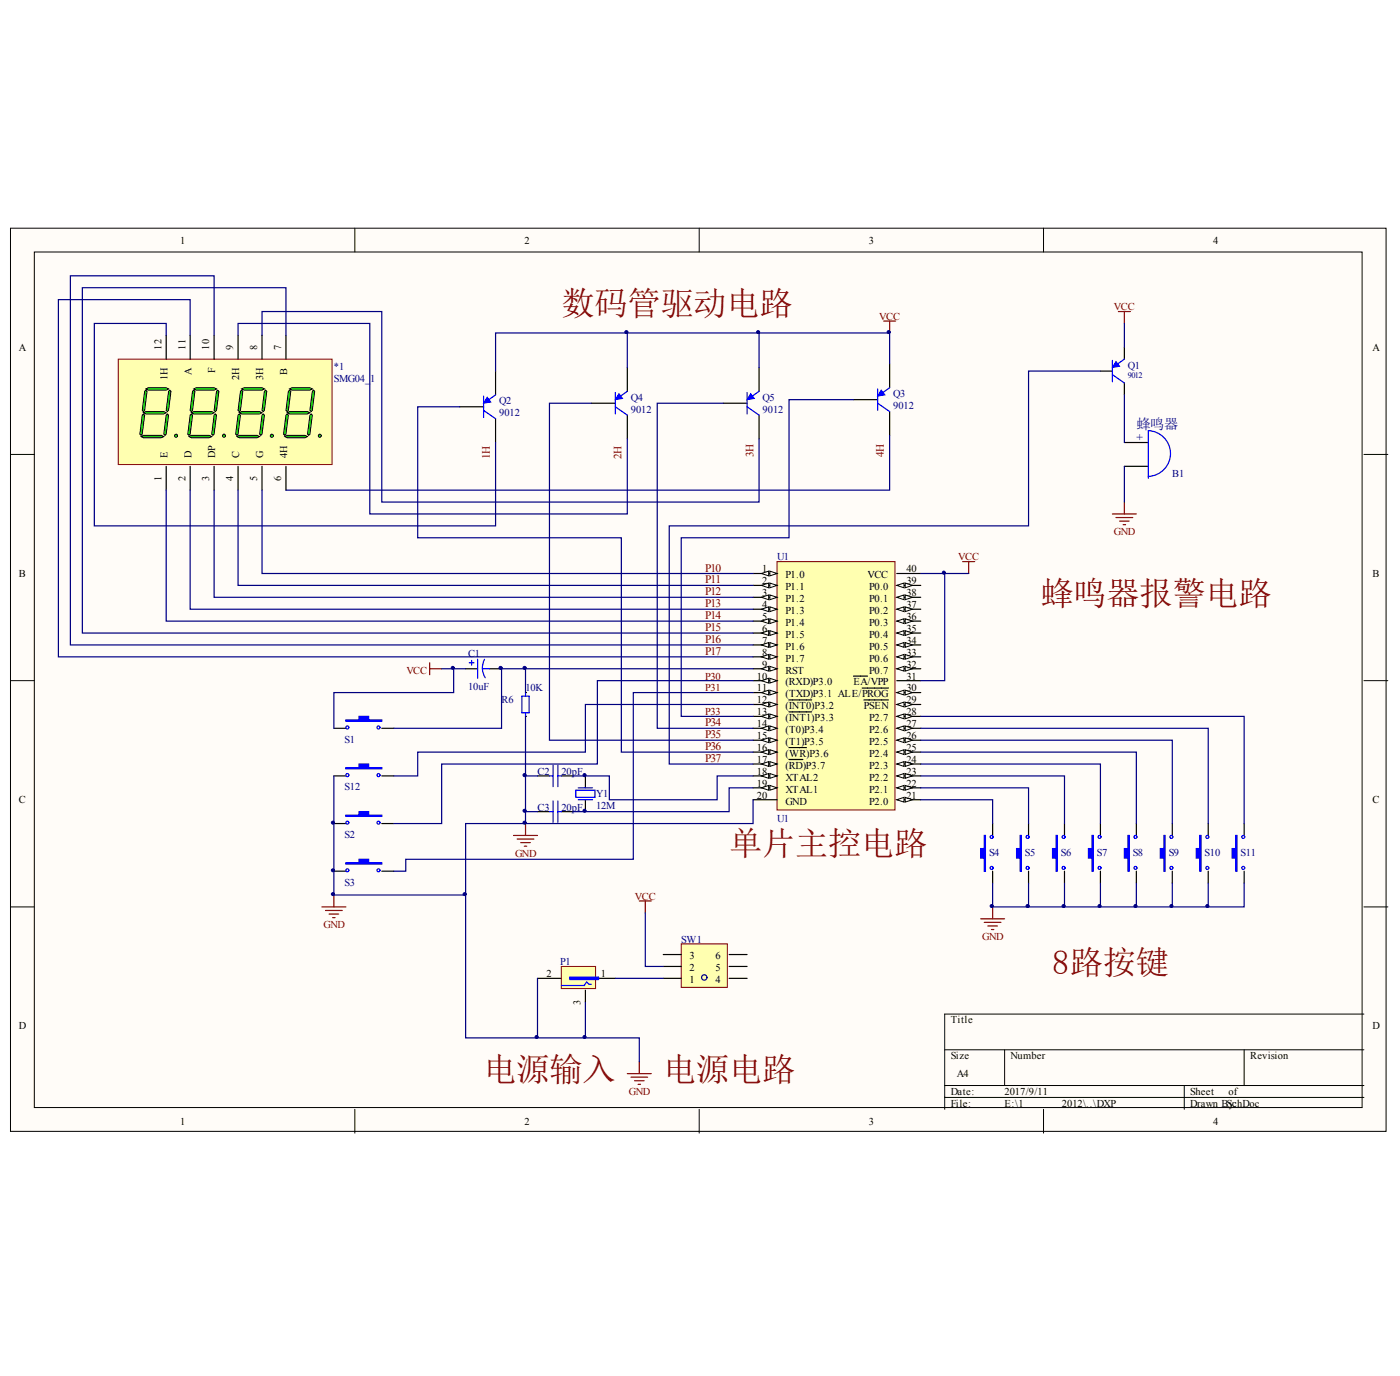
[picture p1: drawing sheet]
<svg xmlns="http://www.w3.org/2000/svg" width="100mm" height="98mm" viewBox="0 0 100 98" stroke-linecap="round" stroke-linejoin="round" font-family="sans-serif">
<g fill="#fffcf8" stroke="#000" stroke-width=".07">
<path d="M.7 16.3h98.1v64.3h-98.1z"/>
<path d="M2.4 18h94.7v60.9h-94.7z"/>
</g>
<g fill="none" stroke="#000" stroke-width=".07">
<path d="M25.3 16.3v1.7M49.9 16.3v1.7M74.4 16.3v1.7M.7 32.4h1.8M97.3 32.4h1.7M.7 48.5h1.8M97.3 48.5h1.7M.7 64.6h1.8M25.3 79.1v1.7M49.9 79.1v1.7M67.4 74.8h29.9M67.4 77.4h29.9"/>
<path d="M67.4 78.2h29.9M71.6 74.8v2.6M74.4 79.1v1.7M84.5 77.4v1.7M88.7 74.8v2.6M97.3 64.6h1.7M97.3 72.3h-29.9v6.8"/>
</g>
<path d="M32.8 29h1.7M35.3 26.4v1.7M35.3 29.8v1.7M42.2 28.7h1.7M44.7 26.2v1.7M44.7 29.6v1.7M51.6 28.7h1.7M54.1 26.2v1.7M54.1 29.6v1.7M60.9 28.5h1.7M63.4 25.9v1.7M63.4 29.3v1.7" fill="none" stroke="#000" stroke-width=".09"/>
<path d="M34.5 28.2v1.6M34.5 29.2l.8 .6M35.3 28.1l-.6 .5M43.9 28v1.5M43.9 29l.8 .6M44.7 27.9l-.6 .4M53.3 28v1.5M53.3 29l.8 .6M54.1 27.9l-.6 .4M62.6 27.7v1.5M62.6 28.7l.8 .6M63.4 27.6l-.6 .5" fill="none" stroke="#00f" stroke-width=".09"/>
<g fill="#00f" stroke="#00f" stroke-width=".07">
<path d="M34.7 28.3l.3 .4h-.5z"/>
<path d="M44.1 28.1l.3 .3-.5 .1z"/>
<path d="M53.5 28.1l.3 .3-.5 .1z"/>
<path d="M62.8 27.8l.3 .3-.5 .1z"/>
</g>
<path d="M63 22.9h.9M63.4 22.9v.8" fill="none" stroke="#800000" stroke-width=".09"/>
<path d="M44.7 26.2v-2.5h-9.4v2.7M44.7 23.7h9.4" fill="none" stroke="#000080" stroke-width=".09"/>
<path d="M55.4 40h8.4v17.7h-8.4z" fill="#ffffb0" stroke="#800000" stroke-width=".07"/>
<path d="M53.7 40.9h1.7" fill="none" stroke="#000" stroke-width=".09"/>
<g fill="#fffcf8" stroke="#000" stroke-width=".07">
<path d="M54.9 40.7l.5 .2-.5 .1z"/>
<path d="M54.3 40.9l.5-.2v.3z"/>
</g>
<path d="M53.7 41.7h1.7" fill="none" stroke="#000" stroke-width=".09"/>
<g fill="#fffcf8" stroke="#000" stroke-width=".07">
<path d="M54.9 41.6l.5 .1-.5 .2z"/>
<path d="M54.3 41.7l.5-.1v.3z"/>
</g>
<path d="M53.7 42.6h1.7" fill="none" stroke="#000" stroke-width=".09"/>
<g fill="#fffcf8" stroke="#000" stroke-width=".07">
<path d="M54.9 42.4l.5 .2-.5 .1z"/>
<path d="M54.3 42.6l.5-.2v.3z"/>
</g>
<path d="M53.7 43.4h1.7" fill="none" stroke="#000" stroke-width=".09"/>
<g fill="#fffcf8" stroke="#000" stroke-width=".07">
<path d="M54.9 43.3l.5 .1-.5 .2z"/>
<path d="M54.3 43.4l.5-.1v.3z"/>
</g>
<path d="M53.7 44.3h1.7" fill="none" stroke="#000" stroke-width=".09"/>
<g fill="#fffcf8" stroke="#000" stroke-width=".07">
<path d="M54.9 44.1l.5 .2-.5 .1z"/>
<path d="M54.3 44.3l.5-.2v.3z"/>
</g>
<path d="M53.7 45.1h1.7" fill="none" stroke="#000" stroke-width=".09"/>
<g fill="#fffcf8" stroke="#000" stroke-width=".07">
<path d="M54.9 44.9l.5 .2-.5 .2z"/>
<path d="M54.3 45.1l.5-.2v.4z"/>
</g>
<path d="M53.7 46h1.7" fill="none" stroke="#000" stroke-width=".09"/>
<g fill="#fffcf8" stroke="#000" stroke-width=".07">
<path d="M54.9 45.8l.5 .2-.5 .1z"/>
<path d="M54.3 46l.5-.2v.3z"/>
</g>
<path d="M53.7 46.8h1.7" fill="none" stroke="#000" stroke-width=".09"/>
<g fill="#fffcf8" stroke="#000" stroke-width=".07">
<path d="M54.9 46.6l.5 .2-.5 .2z"/>
<path d="M54.3 46.8l.5-.2v.4z"/>
</g>
<path d="M53.7 47.7h1.7" fill="none" stroke="#000" stroke-width=".09"/>
<g fill="#fffcf8" stroke="#000" stroke-width=".07">
<path d="M54.9 47.5l.5 .2-.5 .1z"/>
<path d="M54.3 47.7l.5-.2v.3z"/>
</g>
<path d="M53.7 48.5h1.7" fill="none" stroke="#000" stroke-width=".09"/>
<g fill="#fffcf8" stroke="#000" stroke-width=".07">
<path d="M54.9 48.3l.5 .2-.5 .2z"/>
<path d="M54.3 48.5l.5-.2v.4z"/>
</g>
<path d="M53.7 49.4h1.7" fill="none" stroke="#000" stroke-width=".09"/>
<g fill="#fffcf8" stroke="#000" stroke-width=".07">
<path d="M54.9 49.2l.5 .2-.5 .1z"/>
<path d="M54.3 49.4l.5-.2v.3z"/>
</g>
<path d="M53.7 50.2h1.7" fill="none" stroke="#000" stroke-width=".09"/>
<g fill="#fffcf8" stroke="#000" stroke-width=".07">
<path d="M54.9 50l.5 .2-.5 .2z"/>
<path d="M54.3 50.2l.5-.2v.4z"/>
</g>
<path d="M53.7 51.1h1.7M56.3 49.9h1.6" fill="none" stroke="#000" stroke-width=".09"/>
<g fill="#fffcf8" stroke="#000" stroke-width=".07">
<path d="M54.9 50.9l.5 .2-.5 .1z"/>
<path d="M54.3 51.1l.5-.2v.3z"/>
</g>
<path d="M53.7 51.9h1.7M56.3 50.7h1.6" fill="none" stroke="#000" stroke-width=".09"/>
<g fill="#fffcf8" stroke="#000" stroke-width=".07">
<path d="M54.9 51.7l.5 .2-.5 .2z"/>
<path d="M54.3 51.9l.5-.2v.4z"/>
</g>
<path d="M53.7 52.8h1.7" fill="none" stroke="#000" stroke-width=".09"/>
<g fill="#fffcf8" stroke="#000" stroke-width=".07">
<path d="M54.9 52.6l.5 .2-.5 .1z"/>
<path d="M54.3 52.8l.5-.2v.3z"/>
</g>
<path d="M53.7 53.6h1.7" fill="none" stroke="#000" stroke-width=".09"/>
<g fill="#fffcf8" stroke="#000" stroke-width=".07">
<path d="M54.9 53.4l.5 .2-.5 .2z"/>
<path d="M54.3 53.6l.5-.2v.4z"/>
</g>
<path d="M53.7 54.5h1.7M56.3 53.3h1.2" fill="none" stroke="#000" stroke-width=".09"/>
<g fill="#fffcf8" stroke="#000" stroke-width=".07">
<path d="M54.9 54.3l.5 .2-.5 .1z"/>
<path d="M54.3 54.5l.5-.2v.3z"/>
</g>
<path d="M53.7 55.3h1.7M56.3 54.1h1" fill="none" stroke="#000" stroke-width=".09"/>
<g fill="#fffcf8" stroke="#000" stroke-width=".07">
<path d="M54.9 55.1l.5 .2-.5 .2z"/>
<path d="M54.3 55.3l.5-.2v.4z"/>
</g>
<path d="M53.7 56.2h1.7" fill="none" stroke="#000" stroke-width=".09"/>
<g fill="#fffcf8" stroke="#000" stroke-width=".07">
<path d="M54.9 56l.5 .2-.5 .1z"/>
<path d="M54.3 56.2l.5-.2v.3z"/>
</g>
<path d="M53.7 57h1.7M64 57h1.7" fill="none" stroke="#000" stroke-width=".09"/>
<g fill="#fffcf8" stroke="#000" stroke-width=".07">
<path d="M64 57l.5-.2v.4z"/>
<path d="M64.6 56.8l.5 .2-.5 .2z"/>
</g>
<path d="M64 56.2h1.7" fill="none" stroke="#000" stroke-width=".09"/>
<g fill="#fffcf8" stroke="#000" stroke-width=".07">
<path d="M64 56.2l.5-.2v.3z"/>
<path d="M64.6 56l.5 .2-.5 .1z"/>
</g>
<path d="M64 55.3h1.7" fill="none" stroke="#000" stroke-width=".09"/>
<g fill="#fffcf8" stroke="#000" stroke-width=".07">
<path d="M64 55.3l.5-.2v.4z"/>
<path d="M64.6 55.1l.5 .2-.5 .2z"/>
</g>
<path d="M64 54.5h1.7" fill="none" stroke="#000" stroke-width=".09"/>
<g fill="#fffcf8" stroke="#000" stroke-width=".07">
<path d="M64 54.5l.5-.2v.3z"/>
<path d="M64.6 54.3l.5 .2-.5 .1z"/>
</g>
<path d="M64 53.6h1.7" fill="none" stroke="#000" stroke-width=".09"/>
<g fill="#fffcf8" stroke="#000" stroke-width=".07">
<path d="M64 53.6l.5-.2v.4z"/>
<path d="M64.6 53.4l.5 .2-.5 .2z"/>
</g>
<path d="M64 52.8h1.7" fill="none" stroke="#000" stroke-width=".09"/>
<g fill="#fffcf8" stroke="#000" stroke-width=".07">
<path d="M64 52.8l.5-.2v.3z"/>
<path d="M64.6 52.6l.5 .2-.5 .1z"/>
</g>
<path d="M64 51.9h1.7" fill="none" stroke="#000" stroke-width=".09"/>
<g fill="#fffcf8" stroke="#000" stroke-width=".07">
<path d="M64 51.9l.5-.2v.4z"/>
<path d="M64.6 51.7l.5 .2-.5 .2z"/>
</g>
<path d="M64 51.1h1.7" fill="none" stroke="#000" stroke-width=".09"/>
<g fill="#fffcf8" stroke="#000" stroke-width=".07">
<path d="M64 51.1l.5-.2v.3z"/>
<path d="M64.6 50.9l.5 .2-.5 .1z"/>
</g>
<path d="M64 50.2h1.7" fill="none" stroke="#000" stroke-width=".09"/>
<g fill="#fffcf8" stroke="#000" stroke-width=".07">
<path d="M64 50.2l.5-.2v.4z"/>
<path d="M64.6 50l.5 .2-.5 .2z"/>
</g>
<path d="M61.6 49.9h1.8M64 49.4h1.7" fill="none" stroke="#000" stroke-width=".09"/>
<g fill="#fffcf8" stroke="#000" stroke-width=".07">
<path d="M64 49.4l.5-.2v.3z"/>
<path d="M64.6 49.2l.5 .2-.5 .1z"/>
</g>
<path d="M60.9 48.2h1M61.5 49h1.9M64 48.5h1.7M64 47.7h1.7" fill="none" stroke="#000" stroke-width=".09"/>
<g fill="#fffcf8" stroke="#000" stroke-width=".07">
<path d="M64 47.7l.5-.2v.3z"/>
<path d="M64.6 47.5l.5 .2-.5 .1z"/>
</g>
<path d="M64 46.8h1.7" fill="none" stroke="#000" stroke-width=".09"/>
<g fill="#fffcf8" stroke="#000" stroke-width=".07">
<path d="M64 46.8l.5-.2v.4z"/>
<path d="M64.6 46.6l.5 .2-.5 .2z"/>
</g>
<path d="M64 46h1.7" fill="none" stroke="#000" stroke-width=".09"/>
<g fill="#fffcf8" stroke="#000" stroke-width=".07">
<path d="M64 46l.5-.2v.3z"/>
<path d="M64.6 45.8l.5 .2-.5 .1z"/>
</g>
<path d="M64 45.1h1.7" fill="none" stroke="#000" stroke-width=".09"/>
<g fill="#fffcf8" stroke="#000" stroke-width=".07">
<path d="M64 45.1l.5-.2v.4z"/>
<path d="M64.6 44.9l.5 .2-.5 .2z"/>
</g>
<path d="M64 44.3h1.7" fill="none" stroke="#000" stroke-width=".09"/>
<g fill="#fffcf8" stroke="#000" stroke-width=".07">
<path d="M64 44.3l.5-.2v.3z"/>
<path d="M64.6 44.1l.5 .2-.5 .1z"/>
</g>
<path d="M64 43.4h1.7" fill="none" stroke="#000" stroke-width=".09"/>
<g fill="#fffcf8" stroke="#000" stroke-width=".07">
<path d="M64 43.4l.5-.1v.3z"/>
<path d="M64.6 43.3l.5 .1-.5 .2z"/>
</g>
<path d="M64 42.6h1.7" fill="none" stroke="#000" stroke-width=".09"/>
<g fill="#fffcf8" stroke="#000" stroke-width=".07">
<path d="M64 42.6l.5-.2v.3z"/>
<path d="M64.6 42.4l.5 .2-.5 .1z"/>
</g>
<path d="M64 41.7h1.7" fill="none" stroke="#000" stroke-width=".09"/>
<g fill="#fffcf8" stroke="#000" stroke-width=".07">
<path d="M64 41.7l.5-.1v.3z"/>
<path d="M64.6 41.6l.5 .1-.5 .2z"/>
</g>
<g fill="none" stroke="#000" stroke-width=".09">
<path d="M78.5 26.4h.8M80.2 31.5h1.7M80.2 33.2h1.7M80.2 24.8v.8M80.2 27.3v.8M33.2 47.7h.9M34.9 47.7h.9M37.5 51.1h.1M37.5 49.4h.1M38.3 55.3h.9M38.3 57.8h.9M40 55.3h.9"/>
<path d="M40 57.8h.9M41.7 55.3v.9M41.7 57v.8M64 40.9h1.7M70.8 58.7v.8M73.3 58.7v.8M75.9 58.7v.8M70.8 62.1v.8M73.3 62.1v.8M75.9 62.1v.8"/>
</g>
<g fill="none" stroke="#00f" stroke-width=".09">
<path d="M79.3 25.7v1.5M79.3 26.7l.9 .6M80.2 25.6l-.6 .4M81.9 34a1.63 1.63 0 0 0 1.6-1.7 1.63 1.63 0 0 0-1.6-1.6v3.4M33.5 47.2h.3M33.6 47.1v.3M34.1 47v1.3M34.4 47.7h.5M34.4 47.7l.2 .6M34.6 47l-.2 .7M37.2 49.6h.5v1.2h-.5zM37.5 49.4v.2"/>
<path d="M37.5 50.8v.3M39.2 55.3h.2M39.2 57.8h.2M39.4 54.5v1.6M39.4 57.1v1.5M39.8 55.3h.2M39.8 54.5v1.6M39.8 57.1v1.5M39.8 57.8h.2M41.1 56.3h1.3v.5h-1.3zM41.2 56.2h1.1M41.2 57h1.1"/>
<circle cx="70.7" cy="59.6" r=".11"/>
<circle cx="73.3" cy="59.6" r=".11"/>
<circle cx="75.8" cy="59.7" r=".11"/>
<circle cx="70.7" cy="61.9" r=".11"/>
<circle cx="73.3" cy="61.9" r=".11"/>
<circle cx="75.8" cy="61.9" r=".11"/>
</g>
<path d="M80.2 28.1v3.4M37.5 58.7h-4.3v15.3h5.1M37.5 57.8h.8M38.3 55.3h-.8v3.4h16.2v-1.7M40.9 55.3h2.6v1.7h7.6v-1.7h2.6M53.7 56.2h-1.7v1.6h-11.1" fill="none" stroke="#000080" stroke-width=".09"/>
<g fill="none" stroke="#800000" stroke-width=".09">
<path d="M79.8 22.2h.8M80.2 22.2v.9M30.6 47.2v.9M30.6 47.7h.9M36.6 59.5h1.7M36.9 59.8h1.2M37.5 58.7v.8M68.7 40h.8M69.1 40v.9M37.1 60.1h.7M37.4 60.3h.2M69.9 65.5h1.7"/>
<path d="M70.2 65.7h1.2M70.4 66h.7M70.7 66.3h.2M70.8 64.6v.9"/>
</g>
<g fill="#00f" stroke="#00f" stroke-width=".09">
<path d="M75.3 59.5h.1v2.6h-.1v-.9h-.2v-.7h.2z" fill-rule="evenodd"/>
<path d="M72.8 59.5v2.6v-.9h-.3v-.7h.3z" fill-rule="evenodd"/>
<path d="M70.2 59.5h.1v2.6h-.1v-.9h-.3v-.7h.3z" fill-rule="evenodd"/>
</g>
<path d="M79.6 25.8l.2 .3-.5 .1z" fill="#00f" stroke="#00f" stroke-width=".07"/>
<path d="M8.4 25.6h15.3v7.5h-15.3z" fill="#ffffb0" stroke="#800000" stroke-width=".07"/>
<g fill="#0f0" stroke="#000" stroke-width=".07">
<circle cx="12.6" cy="31.1" r=".11"/>
<circle cx="16" cy="31.1" r=".11"/>
<circle cx="19.4" cy="31.1" r=".11"/>
<circle cx="22.8" cy="31.1" r=".11"/>
</g>
<g fill="#0f0" stroke="#000" stroke-width=".07">
<path d="M10.1 31.1l.1-.1h1.3l.2 .1-.2 .1h-1.3z" fill-rule="evenodd"/>
<path d="M10.2 29.4l.2-.1h1.3l.2 .1-.2 .1h-1.3z" fill-rule="evenodd"/>
<path d="M10.4 27.7l.2-.1h1.3l.1 .1-.1 .1h-1.3z" fill-rule="evenodd"/>
<path d="M12 27.9l.1-.1 .1 .1-.2 1.3-.1 .1v-.1z" fill-rule="evenodd"/>
<path d="M10.3 27.9l.1-.1 .1 .1-.2 1.3-.1 .1-.1-.1z" fill-rule="evenodd"/>
<path d="M10.1 29.6l.1-.1 .1 .1-.2 1.3v.1l-.1-.1z" fill-rule="evenodd"/>
<path d="M11.9 29.6v-.1l.1 .1-.1 1.3-.1 .1-.1-.1z" fill-rule="evenodd"/>
<path d="M13.5 31.1l.1-.1h1.3l.2 .1-.2 .1h-1.3z" fill-rule="evenodd"/>
<path d="M13.6 29.4l.2-.1h1.3l.2 .1-.2 .1h-1.3z" fill-rule="evenodd"/>
<path d="M13.8 27.7l.2-.1h1.3l.1 .1-.1 .1h-1.3z" fill-rule="evenodd"/>
<path d="M15.4 27.9l.1-.1 .1 .1-.2 1.3v.1l-.1-.1z" fill-rule="evenodd"/>
<path d="M13.7 27.9l.1-.1 .1 .1-.2 1.3-.1 .1v-.1z" fill-rule="evenodd"/>
<path d="M13.6 29.6v-.1l.1 .1-.1 1.3-.1 .1-.1-.1z" fill-rule="evenodd"/>
<path d="M15.3 29.6l.1-.1v.1l-.1 1.3-.1 .1-.1-.1z" fill-rule="evenodd"/>
<path d="M16.9 31.1l.2-.1h1.2l.2 .1-.2 .1h-1.2z" fill-rule="evenodd"/>
<path d="M17.1 29.4l.1-.1h1.3l.2 .1-.2 .1h-1.3z" fill-rule="evenodd"/>
<path d="M17.2 27.7l.2-.1h1.3l.2 .1-.2 .1h-1.3z" fill-rule="evenodd"/>
<path d="M18.9 27.9v-.1l.1 .1-.1 1.3-.1 .1-.1-.1z" fill-rule="evenodd"/>
<path d="M17.1 27.9l.1-.1 .1 .1-.2 1.3v.1l-.1-.1z" fill-rule="evenodd"/>
<path d="M17 29.6l.1-.1v.1l-.1 1.3-.1 .1-.1-.1z" fill-rule="evenodd"/>
<path d="M18.7 29.6l.1-.1 .1 .1-.2 1.3-.1 .1-.1-.1z" fill-rule="evenodd"/>
<path d="M20.3 31.1l.2-.1h1.3l.1 .1-.1 .1h-1.3z" fill-rule="evenodd"/>
<path d="M20.5 29.4l.1-.1h1.3l.2 .1-.2 .1h-1.3z" fill-rule="evenodd"/>
<path d="M20.6 27.7l.2-.1h1.3l.2 .1-.2 .1h-1.3z" fill-rule="evenodd"/>
<path d="M22.3 27.9l.1-.1v.1l-.1 1.3-.1 .1-.1-.1z" fill-rule="evenodd"/>
<path d="M20.6 27.9v-.1l.1 .1-.1 1.3-.1 .1-.1-.1z" fill-rule="evenodd"/>
<path d="M20.4 29.6l.1-.1 .1 .1-.2 1.3-.1 .1-.1-.1z" fill-rule="evenodd"/>
<path d="M22.1 29.6l.1-.1 .1 .1-.2 1.3-.1 .1-.1-.1z" fill-rule="evenodd"/>
</g>
<g fill="none" stroke="#000" stroke-width=".09">
<path d="M11.9 23.9v1.7M11.9 33.2v1.7M13.6 23.9v1.7M13.6 33.2v1.7M15.3 23.9v1.7M15.3 33.2v1.7M17 23.9v1.7M17 33.2v1.7M18.7 23.9v1.7M18.7 33.2v1.7M20.4 23.9v1.7M20.4 33.2v1.7"/>
<path d="M23.8 51.9h.9M23.8 58.7h.9M27.2 51.9h.9M27.2 58.7h.9M78.5 58.7v.8M81 58.7v.8M83.6 58.7v.8M86.2 58.7v.8M88.7 58.7v.8M23.8 62.1h.9M27.2 62.1h.9M78.5 62.1v.8"/>
<path d="M81 62.1v.8M83.6 62.1v.8M86.2 62.1v.8M88.7 62.1v.8"/>
</g>
<g fill="none" stroke="#000080" stroke-width=".09">
<path d="M11.9 34.9v9.4h41.8M11.9 23.9v-.8h-5.2v14.4h28.6v-6M13.6 34.9v8.5h40.1M13.6 23.9v-2.5h-9.4v25.4h49.5M15.3 34.9v7.7h38.4M15.3 23.9v-4.2h-10.3v26.3h48.7M17 23.9v-.8h9.4v13.5h18.3v-5.3M17 34.9v6.8h36.7M18.7 23.9v-1.7h8.5v13.6h26.9v-4.5M18.7 34.9v6h35M20.4 23.9v-3.4h-14.5v24.6h47.8M63.4 31v3.9h-43"/>
<path d="M63.4 25.9v-2.2h-9.3v2.5M80.2 23.1v1.7M80.2 33.2v2.6M31.5 47.7h1.7M37.5 47.7v1.7M37.5 51.1v4.2M53.7 49.4h-8.5v11.8h-16.3v.9h-.8M53.7 48.5h-11.1v6h-11.1v4.2h-3.4M65.7 57h5.1v1.7M65.7 56.2h7.6v2.5M65.7 55.3h10.2v3.4M65.7 54.5h12.8v4.2"/>
<path d="M65.7 53.6h15.3v5.1M65.7 52.8h17.9v5.9M65.7 51.9h20.5v6.8M65.7 51.1h23v7.6M65.7 40.9h3.4M67.4 40.9v7.6h-1.7M70.8 62.9v1.7h2.5M73.3 62.9v1.7h15.4v-1.7M75.9 62.9v1.7M78.5 62.9v1.7M81 62.9v1.7M83.6 62.9v1.7"/>
<path d="M86.2 62.9v1.7"/>
</g>
<g fill="#00f" stroke="#00f" stroke-width=".09">
<path d="M83 59.5h.1v2.6h-.1v-.9h-.3v-.7h.3z" fill-rule="evenodd"/>
<path d="M80.4 59.5h.1v2.6h-.1v-.9h-.2v-.7h.2z" fill-rule="evenodd"/>
<path d="M77.9 59.5h.1v2.6h-.1v-.9h-.3v-.7h.3z" fill-rule="evenodd"/>
<path d="M85.6 59.5v2.6v-.9h-.3v-.7h.3z" fill-rule="evenodd"/>
<path d="M88.1 59.5h.1v2.6h-.1v-.9h-.2v-.7h.2z" fill-rule="evenodd"/>
<path d="M24.7 51.3h.9v-.2h.7v.2h.9v.1h-2.5z" fill-rule="evenodd"/>
<path d="M24.7 58.1h.9v-.3h.7v.3h.9v.1h-2.5z" fill-rule="evenodd"/>
<path d="M24.7 61.5h.9v-.3h.7v.3h.9v.1h-2.5z" fill-rule="evenodd"/>
</g>
<g fill="none" stroke="#00f" stroke-width=".09">
<circle cx="24.8" cy="51.9" r=".11"/>
<circle cx="24.8" cy="58.6" r=".11"/>
<circle cx="27" cy="51.9" r=".11"/>
<circle cx="27" cy="58.6" r=".11"/>
<circle cx="78.4" cy="59.7" r=".11"/>
<circle cx="81" cy="59.7" r=".11"/>
<circle cx="83.5" cy="59.7" r=".11"/>
<circle cx="86.1" cy="59.7" r=".11"/>
<circle cx="88.7" cy="59.7" r=".11"/>
<circle cx="24.8" cy="62" r=".11"/>
<circle cx="27" cy="62" r=".11"/>
<circle cx="78.4" cy="61.9" r=".11"/>
<circle cx="81" cy="61.9" r=".11"/>
<circle cx="83.5" cy="61.9" r=".11"/>
<circle cx="86.1" cy="61.9" r=".11"/>
<circle cx="88.7" cy="61.9" r=".11"/>
</g>
<path d="M79.3 36.6h1.7M79.6 36.9h1.2M79.8 37.1h.7M80.1 37.4h.2M80.2 35.8v.8M44.7 76.5h1.7M45 76.8h1.2M45.2 77h.7M45.5 77.3h.2M45.6 75.7v.8M45.6 64.2h.8M46 64.2v.9" fill="none" stroke="#800000" stroke-width=".09"/>
<path d="M48.6 67.3h3.3v3.1h-3.3z" fill="#ffffb0" stroke="#800000" stroke-width=".07"/>
<path d="M38.3 69.7h1.7M41.7 70.6v.8M42.2 69.7h1.7M47.3 68h1.3M47.3 68.9h1.3M47.3 69.7h1.3M52 68h1.3M52 68.9h1.3M52 69.7h1.3" fill="none" stroke="#000" stroke-width=".09"/>
<g fill="none" stroke="#000080" stroke-width=".09">
<path d="M46 65.1v3.8h1.3"/>
<circle cx="50.2" cy="69.7" r=".19"/>
</g>
<path d="M40 68.9h2.5v1.6h-2.5z" fill="#ffffb0" stroke="#800000" stroke-width=".07"/>
<g fill="none" stroke="#00f" stroke-width=".09">
<path d="M40.6 69.6h2.1v.2h-2.1zM40.6 69.7h2.1M42.2 70.2h-.2l-.2-.2-.1 .2h-1.7"/>
<circle cx="24.8" cy="55.2" r=".11"/>
<circle cx="27" cy="55.2" r=".11"/>
</g>
<path d="M32.8 29h-3v9.3h14.5v15.3h9.4M42.2 28.7h-3v24.1h14.5M51.6 28.7h-4.7v23.2h6.8M60.9 28.5h-4.6v9.8h-7.7v12.8h5.1M78.5 26.4h-5.2v11.1h-25.6v17h6M23.8 55.3v8.5h9.4M32.4 47.7v1.7h-8.6v2.5M53.7 47.7h-17.9v4.2h-7.7M53.7 50.2h-12v3.4h-11.9v1.7h-1.7M38.3 69.7v4.3h7.3v1.7M41.7 71.4v2.6M43.9 69.7h3.4" fill="none" stroke="#000080" stroke-width=".09"/>
<path d="M23.8 55.3h.9M27.2 55.3h.9" fill="none" stroke="#000" stroke-width=".09"/>
<path d="M24.7 54.7h.9v-.2h.7v.2h.9v.1h-2.5z" fill-rule="evenodd" fill="#00f" stroke="#00f" stroke-width=".09"/>
<path d="M23 64.6h1.7M23.2 64.9h1.2M23.5 65.1h.7M23.7 65.4h.2M23.8 63.8v.8" fill="none" stroke="#800000" stroke-width=".09"/>
<g fill="#000080" stroke="#000080" stroke-width=".07">
<circle cx="23.7" cy="63.7" r=".11"/>
<circle cx="23.7" cy="62" r=".11"/>
<circle cx="23.7" cy="58.6" r=".11"/>
<circle cx="32.3" cy="47.6" r=".11"/>
<circle cx="33.1" cy="63.7" r=".11"/>
<circle cx="35.7" cy="47.6" r=".11"/>
<circle cx="37.4" cy="58.6" r=".11"/>
<circle cx="37.4" cy="57.8" r=".11"/>
<circle cx="37.4" cy="55.2" r=".11"/>
<circle cx="37.4" cy="47.6" r=".11"/>
<circle cx="38.3" cy="73.9" r=".11"/>
<circle cx="41.7" cy="73.9" r=".11"/>
<circle cx="41.7" cy="57.8" r=".11"/>
<circle cx="41.7" cy="55.2" r=".11"/>
<circle cx="44.7" cy="23.7" r=".11"/>
<circle cx="54.1" cy="23.7" r=".11"/>
<circle cx="63.4" cy="23.7" r=".11"/>
<circle cx="67.3" cy="40.8" r=".11"/>
<circle cx="70.7" cy="64.6" r=".11"/>
<circle cx="73.3" cy="64.6" r=".11"/>
<circle cx="75.8" cy="64.6" r=".11"/>
<circle cx="78.4" cy="64.6" r=".11"/>
<circle cx="81" cy="64.6" r=".11"/>
<circle cx="83.5" cy="64.6" r=".11"/>
<circle cx="86.1" cy="64.6" r=".11"/>
</g>
<g font-size="2.4" fill="#800000">
<text x="40" y="22.5">数码管驱动电路</text>
<text x="74.2" y="43.1">蜂鸣器报警电路</text>
<text x="52" y="60.9">单片主控电路</text>
<text x="75.1" y="69.4">8路按键</text>
<text x="34.5" y="77">电源输入</text>
<text x="47.3" y="77">电源电路</text>
</g>
<text font-size="1" fill="#000080" x="81" y="30.6">蜂鸣器</text>
<g font-size=".8" fill="#800000">
<text x="34.9" y="32.7" transform="rotate(-90 34.9 32.7)">1H</text>
<text x="44.3" y="32.7" transform="rotate(-90 44.3 32.7)">2H</text>
<text x="53.7" y="32.6" transform="rotate(-90 53.7 32.6)">3H</text>
<text x="63" y="32.6" transform="rotate(-90 63 32.6)">4H</text>
<text x="50.3" y="40.7">P10</text>
<text x="50.3" y="41.6">P11</text>
<text x="50.3" y="42.4">P12</text>
<text x="50.3" y="43.3">P13</text>
<text x="50.3" y="44.1">P14</text>
<text x="50.3" y="45">P15</text>
<text x="50.3" y="45.8">P16</text>
<text x="50.3" y="46.7">P17</text>
<text x="50.3" y="51.8">P34</text>
<text x="50.3" y="52.6">P35</text>
<text x="50.3" y="53.5">P36</text>
<text x="50.3" y="54.3">P37</text>
</g>
<text font-size=".8" fill="#000080" x="81" y="31.4">+</text>
<g font-size=".7">
<text x="12.8" y="17.4">1</text>
<text x="37.4" y="17.4">2</text>
<text x="62" y="17.4">3</text>
<text x="86.5" y="17.4">4</text>
<text x="1.4" y="25">A</text>
<text x="11.5" y="24.9" transform="rotate(-90 11.5 24.9)">12</text>
<text x="11.9" y="27.1" transform="rotate(-90 11.9 27.1)">1H</text>
<text x="13.2" y="24.9" transform="rotate(-90 13.2 24.9)">11</text>
<text x="13.6" y="26.7" transform="rotate(-90 13.6 26.7)">A</text>
<text x="14.9" y="24.9" transform="rotate(-90 14.9 24.9)">10</text>
<text x="15.4" y="26.6" transform="rotate(-90 15.4 26.6)">F</text>
<text x="16.6" y="24.9" transform="rotate(-90 16.6 24.9)">9</text>
<text x="17.1" y="27.1" transform="rotate(-90 17.1 27.1)">2H</text>
<text x="18.3" y="24.9" transform="rotate(-90 18.3 24.9)">8</text>
<text x="18.8" y="27.1" transform="rotate(-90 18.8 27.1)">3H</text>
<text x="20.1" y="24.9" transform="rotate(-90 20.1 24.9)">7</text>
<text x="20.5" y="26.7" transform="rotate(-90 20.5 26.7)">B</text>
<text x="97.9" y="25">A</text>
<text x="11.5" y="34.3" transform="rotate(-90 11.5 34.3)">1</text>
<text x="11.9" y="32.6" transform="rotate(-90 11.9 32.6)">E</text>
<text x="13.2" y="34.3" transform="rotate(-90 13.2 34.3)">2</text>
<text x="13.6" y="32.6" transform="rotate(-90 13.6 32.6)">D</text>
<text x="14.9" y="34.3" transform="rotate(-90 14.9 34.3)">3</text>
<text x="15.4" y="32.6" transform="rotate(-90 15.4 32.6)">DP</text>
<text x="16.6" y="34.3" transform="rotate(-90 16.6 34.3)">4</text>
<text x="17.1" y="32.6" transform="rotate(-90 17.1 32.6)">C</text>
<text x="18.3" y="34.3" transform="rotate(-90 18.3 34.3)">5</text>
<text x="18.8" y="32.6" transform="rotate(-90 18.8 32.6)">G</text>
<text x="20.1" y="34.3" transform="rotate(-90 20.1 34.3)">6</text>
<text x="20.5" y="32.6" transform="rotate(-90 20.5 32.6)">4H</text>
<text x="1.4" y="41.1">B</text>
<text x="54.4" y="40.8">1</text>
<text x="54.4" y="41.6">2</text>
<text x="56" y="41.2">P1.0</text>
<text x="61.9" y="41.2">VCC</text>
<text x="64.6" y="41.6">39</text>
<text x="64.6" y="40.8">40</text>
<text x="97.9" y="41.1">B</text>
<text x="54.4" y="42.5">3</text>
<text x="54.4" y="43.3">4</text>
<text x="54.4" y="44.2">5</text>
<text x="54.4" y="45">6</text>
<text x="54.4" y="45.9">7</text>
<text x="54.4" y="46.7">8</text>
<text x="54.4" y="47.6">9</text>
<text x="56" y="42.1">P1.1</text>
<text x="56" y="42.9">P1.2</text>
<text x="56" y="43.8">P1.3</text>
<text x="56" y="44.6">P1.4</text>
<text x="56" y="45.5">P1.5</text>
<text x="56" y="46.3">P1.6</text>
<text x="56" y="47.2">P1.7</text>
<text x="62" y="47.2">P0.6</text>
<text x="62" y="46.3">P0.5</text>
<text x="62" y="45.5">P0.4</text>
<text x="62" y="44.6">P0.3</text>
<text x="62" y="43.8">P0.2</text>
<text x="62" y="42.9">P0.1</text>
<text x="62" y="42.1">P0.0</text>
<text x="64.6" y="47.6">32</text>
<text x="64.6" y="46.7">33</text>
<text x="64.6" y="45.9">34</text>
<text x="64.6" y="45">35</text>
<text x="64.6" y="44.2">36</text>
<text x="64.6" y="43.3">37</text>
<text x="64.6" y="42.5">38</text>
<text x="54" y="48.4">10</text>
<text x="54" y="49.3">11</text>
<text x="54" y="50.1">12</text>
<text x="54" y="51">13</text>
<text x="54" y="51.8">14</text>
<text x="54" y="52.7">15</text>
<text x="54" y="53.5">16</text>
<text x="56" y="48">RST</text>
<text x="56" y="48.9">(RXD)P3.0</text>
<text x="56" y="49.7">(TXD)P3.1 ALE/PROG</text>
<text x="56" y="50.6">(INT0)P3.2</text>
<text x="56" y="51.4">(INT1)P3.3</text>
<text x="56" y="52.3">(T0)P3.4</text>
<text x="56" y="53.1">(T1)P3.5</text>
<text x="56" y="53.9">(WR)P3.6</text>
<text x="60.9" y="48.9">EA/VPP</text>
<text x="61.6" y="50.6">PSEN</text>
<text x="62" y="53.9">P2.4</text>
<text x="62" y="53.1">P2.5</text>
<text x="62" y="52.3">P2.6</text>
<text x="62" y="51.4">P2.7</text>
<text x="62" y="48">P0.7</text>
<text x="64.6" y="53.5">25</text>
<text x="64.6" y="52.7">26</text>
<text x="64.6" y="51.8">27</text>
<text x="64.6" y="51">28</text>
<text x="64.6" y="50.1">29</text>
<text x="64.6" y="49.3">30</text>
<text x="64.6" y="48.4">31</text>
<text x="1.4" y="57.2">C</text>
<text x="54" y="54.4">17</text>
<text x="54" y="55.2">18</text>
<text x="54" y="56.1">19</text>
<text x="54" y="56.9">20</text>
<text x="56" y="54.8">(RD)P3.7</text>
<text x="56" y="55.6">XTAL2</text>
<text x="56" y="56.5">XTAL1</text>
<text x="56" y="57.3">GND</text>
<text x="62" y="57.3">P2.0</text>
<text x="62" y="56.5">P2.1</text>
<text x="62" y="55.6">P2.2</text>
<text x="62" y="54.8">P2.3</text>
<text x="64.6" y="56.9">21</text>
<text x="64.6" y="56.1">22</text>
<text x="64.6" y="55.2">23</text>
<text x="64.6" y="54.4">24</text>
<text x="97.9" y="57.2">C</text>
<text x="39" y="69.6">2</text>
<text x="41.4" y="71.6" transform="rotate(-90 41.4 71.6)">3</text>
<text x="42.9" y="69.6">1</text>
<text x="49.2" y="68.4">3</text>
<text x="49.2" y="69.2">2</text>
<text x="49.2" y="70.1">1</text>
<text x="51" y="70.1">4</text>
<text x="51" y="69.2">5</text>
<text x="51" y="68.4">6</text>
<text x="1.4" y="73.4">D</text>
<text x="67.8" y="72.9">Title</text>
<text x="67.8" y="75.5">Size</text>
<text x="68.2" y="76.8">A4</text>
<text x="72.1" y="75.5">Number</text>
<text x="89.1" y="75.5">Revision</text>
<text x="97.9" y="73.4">D</text>
<text x="12.8" y="80.2">1</text>
<text x="37.4" y="80.2">2</text>
<text x="62" y="80.2">3</text>
<text x="67.8" y="78">Date:</text>
<text x="67.8" y="78.9">File:</text>
<text x="71.6" y="78">2017/9/11</text>
<text x="71.6" y="78.9">E:\1</text>
<text x="75.7" y="78.9">2012\..\DXP</text>
<text x="84.9" y="78">Sheet</text>
<text x="84.9" y="78.9">Drawn By:hDoc</text>
<text x="86.5" y="80.2">4</text>
<text x="87.2" y="78.9">.Sc</text>
<text x="87.6" y="78">of</text>
</g>
<g font-size=".7" fill="#800000">
<text x="62.7" y="22.8">VCC</text>
<text x="79.4" y="22.1">VCC</text>
<text x="68.3" y="39.9">VCC</text>
<text x="79.4" y="38.1">GND</text>
<text x="29" y="48">VCC</text>
<text x="50.3" y="48.4">P30</text>
<text x="50.3" y="49.3">P31</text>
<text x="50.3" y="51">P33</text>
<text x="36.7" y="61.1">GND</text>
<text x="45.3" y="64.1">VCC</text>
<text x="23.1" y="66.2">GND</text>
<text x="70" y="67">GND</text>
<text x="44.8" y="78">GND</text>
</g>
<g font-size=".7" fill="#000080">
<text x="23.8" y="26.4">*1</text>
<text x="23.8" y="27.2">SMG04_</text>
<text x="26.4" y="27.2">1</text>
<text x="35.6" y="28.8">Q2</text>
<text x="35.6" y="29.7">9012</text>
<text x="45" y="28.6">Q4</text>
<text x="45" y="29.4">9012</text>
<text x="54.4" y="28.6">Q5</text>
<text x="54.4" y="29.4">9012</text>
<text x="63.7" y="28.3">Q3</text>
<text x="63.7" y="29.2">9012</text>
<text x="80.4" y="26.3">Q1</text>
<text x="83.6" y="34">B1</text>
<text x="55.4" y="39.9">U1</text>
<text x="33.4" y="46.8">C1</text>
<text x="24.6" y="52.9">S1</text>
<text x="33.4" y="49.2">10uF</text>
<text x="35.8" y="50.1">R6</text>
<text x="37.5" y="49.3">10K</text>
<text x="24.6" y="59.7">S2</text>
<text x="24.6" y="56.3">S12</text>
<text x="38.3" y="55.2">C2</text>
<text x="38.3" y="57.8">C3</text>
<text x="40" y="55.2">20pF</text>
<text x="40" y="57.8">20pF</text>
<text x="42.5" y="56.8">Y1</text>
<text x="42.5" y="57.7">12M</text>
<text x="55.4" y="58.6">U1</text>
<text x="24.6" y="63.1">S3</text>
<text x="70.5" y="61">S4</text>
<text x="73.1" y="61">S5</text>
<text x="75.7" y="61">S6</text>
<text x="78.2" y="61">S7</text>
<text x="80.8" y="61">S8</text>
<text x="83.3" y="61">S9</text>
<text x="85.9" y="61">S10</text>
<text x="88.5" y="61">S11</text>
<text x="40" y="68.8">P1</text>
<text x="48.6" y="67.2">SW1</text>
</g>
<text font-size=".6" fill="#000080" x="80.4" y="27">9012</text>
</svg>
